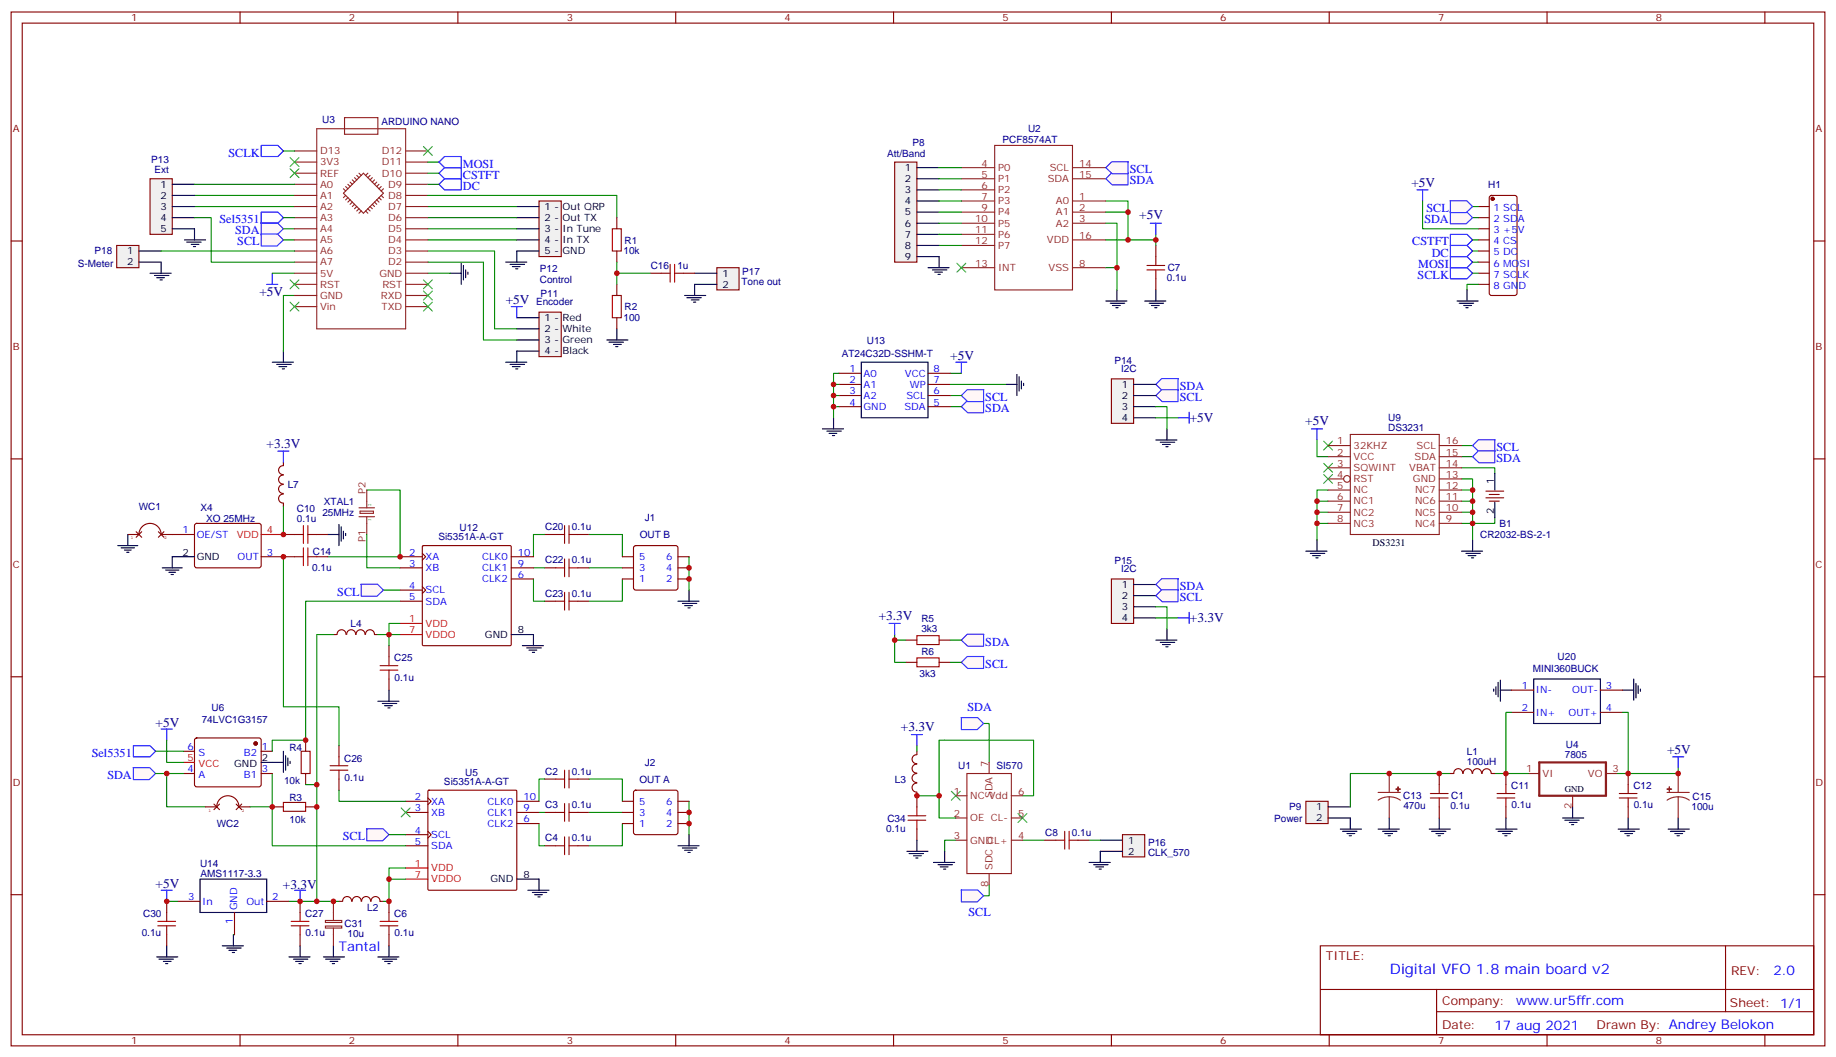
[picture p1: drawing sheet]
<svg xmlns="http://www.w3.org/2000/svg" width="583mm" height="335mm" viewBox="0 0 583 335" stroke-linecap="round" stroke-linejoin="round" font-family="sans-serif">
<g fill="none" stroke="#870000" stroke-width=".35">
<path d="M3.5 3.8h575.8v328.1h-575.8zM7.1 7.3h568.6v321.1h-568.6zM76.2 3.8v3.5M145.3 3.8v3.5M214.5 3.8v3.5M283.6 3.8v3.5M352.8 3.8v3.5M421.9 3.8v3.5M491.1 3.8v3.5M560.2 3.8v3.5M3.5 76.5h3.6M575.7 76.5h3.6"/>
<path d="M3.5 145.6h3.6M575.7 145.6h3.6M3.5 214.8h3.6M575.7 214.8h3.6M3.5 283.9h3.6M575.7 283.9h3.6M419.1 300.1h156.6v28.3h-156.6zM419.1 314h156.5M456 314v14.1M547.7 300.2v20.8M76.2 328.4v3.5M145.3 328.4v3.5"/>
<path d="M214.5 328.4v3.5M283.6 328.4v3.5M352.8 328.4v3.5M421.9 328.4v3.5M456 321h119.6M491.1 328.4v3.5M560.2 328.4v3.5"/>
</g>
<path d="M488.6 241.9h21.2v10.6h-21.2z" fill="none" stroke="#8c2424" stroke-width=".71"/>
<path d="M485.1 245.5h3.5M499.2 252.5v3.5M509.8 245.5h3.5" fill="none" stroke="#8c2424" stroke-width=".35"/>
<g fill="#fff7f7" stroke="#420aff" stroke-width=".35">
<path d="M82.8 70.7h5.3l1.9 1.9-2.1 1.9h-5z"/>
<path d="M82.8 74.3h5.3l1.9 1.8-2.1 2h-5z"/>
</g>
<path d="M90 72.6h3.5M90 76.1h3.5M171.1 257.8h1.8M172.9 247.2h-1.8v7.1M171.1 261.3v7.1h1.8" fill="none" stroke="#008700" stroke-width=".35"/>
<path d="M171.1 279v3.5M167.6 282.5h6.7M169 283.2h4.6M169.7 283.9h2.5M170.7 284.6h.7" fill="none" stroke="#000" stroke-width=".35"/>
<path d="M176.4 247.2h2.8M176.4 257.8h2.8M179.2 244.4v5.6M179.2 255v5.6M180.6 247.2h2.8M180.6 244.4v5.6M180.6 255v5.6M180.6 257.8h2.8M176.4 268.4h2.8M179.2 265.6v5.6M180.6 265.6v5.6M180.6 268.4h2.8" fill="none" stroke="#a10000" stroke-width=".35"/>
<path d="M172.9 247.2h3.5M172.9 257.8h3.5M183.4 247.2h3.6M183.4 257.8h3.6M172.9 268.4h3.5M183.4 268.4h3.6" fill="none" stroke="#870000" stroke-width=".35"/>
<g fill="none" stroke="#8c2424" stroke-width=".35">
<path d="M305.2 56.7h10.5M305.2 53.2h10.5M315.7 46.1h24.7v45.9h-24.7zM340.4 56.7h10.6M340.4 53.2h10.6M305.2 77.9h10.5M305.2 74.4h10.5M305.2 70.8h10.5M305.2 67.3h10.5M305.2 63.8h10.5M305.2 60.3h10.5M340.4 70.8h10.6"/>
<path d="M340.4 67.3h10.6M340.4 63.8h10.6M340.4 76.1h10.6M305.2 84.9h10.5M340.4 84.9h10.6"/>
</g>
<g fill="#fff7f7" stroke="#420aff" stroke-width=".35">
<path d="M351 56.7l1.9-1.8h5.3l-.1 3.8h-5.1z"/>
<path d="M352.9 51.3h5.3l-.1 3.8h-5.1l-2-1.9z"/>
</g>
<g fill="none" stroke="#000" stroke-width=".35">
<path d="M142.9 86.7h3.5M146.4 83.5v6.7M147.1 84.2v4.6M147.8 85.7v2.4M148.5 86.4v.7M351 95.5h6.7M352.4 96.2h4.6M353.1 96.9h2.5M354.2 97.6h.7M354.5 92v3.5M363.4 95.5h6.7M364.8 96.2h4.6"/>
<path d="M365.5 96.9h2.4M366.5 97.6h.7M366.9 92v3.5M86.4 114.9h6.7M87.8 115.6h4.6M88.5 116.3h2.5M89.6 117.1h.7M90 111.4v3.5"/>
</g>
<path d="M351 70.8h3.5v14.1h-3.5M351 63.8h7.1v3.5M351 67.3h7.1v8.8M366.9 74.4v1.7h-15.9M366.9 76.1v1.8M86.4 86.7h7.1M93.5 93.8h-3.5v17.6M135.8 86.7h7.1M354.5 84.9v7.1M187 247.2h10.6v7.1M187 257.8h10.6M197.6 261.3v7.1h-10.6" fill="none" stroke="#008700" stroke-width=".35"/>
<path d="M365.1 70.8h3.6M366.9 70.8v3.6M84.7 90.2h3.5M86.4 86.7v3.5" fill="none" stroke="#00f" stroke-width=".35"/>
<path d="M364.1 85.7h5.6M364.1 84.2h5.6M366.9 81.4v2.8M366.9 85.7v2.8" fill="none" stroke="#a10000" stroke-width=".35"/>
<path d="M366.9 77.9v3.5M366.9 88.5v3.5" fill="none" stroke="#870000" stroke-width=".35"/>
<path d="M284 51.4h7v31.8h-7z" fill="#f0f0f0" stroke="#870000" stroke-width=".35"/>
<g fill="none" stroke="#000" stroke-width=".35">
<path d="M291 53.2h7.1M291 56.7h7.1M291 60.3h7.1M291 63.8h7.1M291 67.3h7.1M291 70.8h7.1M291 74.4h7.1M291 77.9h7.1M291 81.4h7.1v3.5M294.6 84.9h6.7M296 85.7h4.6M296.7 86.4h2.5"/>
<path d="M297.7 87.1h.7M164 279h7.1"/>
</g>
<path d="M298.1 53.2h7.1M298.1 56.7h7.1M298.1 60.3h7.1M298.1 63.8h7.1M298.1 67.3h7.1M298.1 70.8h7.1M298.1 74.4h7.1M298.1 77.9h7.1" fill="none" stroke="#008700" stroke-width=".35"/>
<path d="M128.8 254.3h7M128.8 257.8h7M135.8 253.2l1.1 1.1-1.1 1M135.9 250.9l.3-.1h27.5l.3 .1v31.3l-.1 .3h-27.7l-.3-.2zM164 254.3h7.1M164 257.8h7.1M128.8 264.9h7M128.8 268.4h7M135.8 263.8l1.1 1.1-1.1 1M164 261.3h7.1" fill="none" stroke="#870000" stroke-width=".35"/>
<path d="M128.8 275.4h7M128.8 279h7" fill="none" stroke="#f00" stroke-width=".35"/>
<path d="M414.5 254.3h7.1v7h-7.1z" fill="#f0f0f0" stroke="#870000" stroke-width=".35"/>
<g fill="none" stroke="#000" stroke-width=".35">
<path d="M421.6 256h7M421.6 259.6h7v3.5M478 259.6v3.5M496 259.6h6.7M499.2 256v3.6M516.8 259.6v3.5M425.4 263.1h6.8M426.2 263.8h4.5M427.6 264.5h2.4M428.3 265.2h.7M474.8 263.1h6.7M475.5 263.8h4.6"/>
<path d="M477 264.5h2.4M477.7 265.2h.7M496.7 260.3h4.6M498.1 261h2.5M498.8 261.7h.7M513.6 263.1h6.7M514.3 263.8h4.6M515.8 264.5h2.4M516.5 265.2h.7"/>
</g>
<path d="M475.2 253.2h5.6M475.2 251.8h5.6M478 249v2.8M478 253.2v2.8M514 253.2h5.6M514 251.8h5.6M516.8 249v2.8M516.8 253.2v2.8" fill="none" stroke="#a10000" stroke-width=".35"/>
<path d="M478 245.5v3.5M478 256v3.6M516.8 245.5v3.5M516.8 256v3.6" fill="none" stroke="#870000" stroke-width=".35"/>
<path d="M474.5 245.5h10.6M513.3 245.5h19.4" fill="none" stroke="#008700" stroke-width=".35"/>
<path d="M530.9 240.2h3.6M532.7 240.2v3.5" fill="none" stroke="#00f" stroke-width=".35"/>
<path d="M171.1 99.1h7.1v14.1h-7.1z" fill="#f0f0f0" stroke="#870000" stroke-width=".35"/>
<g fill="none" stroke="#000" stroke-width=".35">
<path d="M58.6 76.1h6.7M59.3 76.8h4.6M60.7 77.5h2.4M61.4 78.2h.7M61.7 72.6v3.5M164 79.7v3.5M160.5 83.2h6.7M161.9 83.9h4.6M162.6 84.6h2.5M163.7 85.3h.7M160.5 114.9h6.7M161.9 115.6h4.6"/>
<path d="M162.6 116.3h2.5M163.7 117.1h.7M164 100.8h7.1M164 104.4h7.1M164 107.9h7.1M171.1 111.4h-7.1v3.5M366.9 139.6h6.7M370.4 136.1v3.5M368.3 140.3h4.6M369 141h2.5M370.1 141.7h.7M532.7 259.6v3.5"/>
<path d="M529.5 263.1h6.7M530.2 263.8h4.6M531.6 264.5h2.5M532.3 265.2h.7"/>
</g>
<path d="M162.3 97.3h3.5M164 97.3v3.5" fill="none" stroke="#00f" stroke-width=".35"/>
<path d="M61.7 65.5h31.8M61.7 62h31.8M135.8 79.7h21.2v24.7h7M135.8 76.1h28.2M135.8 72.6h28.2M135.8 69.1h28.2M135.8 65.5h28.2M135.8 83.2h17.7v24.7h10.5" fill="none" stroke="#008700" stroke-width=".35"/>
<g fill="#fff7f7" stroke="#420aff" stroke-width=".35">
<path d="M366.9 122l1.8-1.9h5.3l-.1 3.8h-5z"/>
<path d="M366.9 125.5l1.8-1.8h5.3l-.1 3.8h-5z"/>
</g>
<path d="M86.4 245.5v22.9h42.4M460.4 245.5h-31.8v10.5" fill="none" stroke="#008700" stroke-width=".35"/>
<g fill="none" stroke="#8c2424" stroke-width=".35">
<path d="M109.4 37.3h10.5v5.3h-10.5zM93.5 51.4h7M93.5 55h7M93.5 58.5h7M93.5 47.9h7M100.5 40.9h28.3v63.5h-28.3zM109 59.9l.7 .7M109.7 59.2l.7 .7M110.4 58.5l.7 .7M111.1 57.8l.7 .7M111.8 57.1l.7 .7M112.5 56.4l.7 .7"/>
<path d="M113.2 55.7l.7 .7M113.9 55l.8 .7M115.4 55l6.3 6.3-6.3 6.4-6.4-6.4zM116.8 55l-.7 .7M117.5 55.7l-.7 .7M118.2 56.4l-.7 .7M118.9 57.1l-.7 .7M119.6 57.8l-.7 .7M120.3 58.5l-.7 .7M121 59.2l-.7 .7M121.7 59.9l-.7 .7M128.8 51.4h7"/>
<path d="M128.8 55h7M128.8 58.5h7M128.8 47.9h7M93.5 62h7M93.5 65.5h7M93.5 69.1h7M93.5 72.6h7M93.5 76.1h7M93.5 79.7h7M109.7 62l-.7 .7M110.4 62.7l-.7 .7M111.1 63.4l-.7 .7"/>
<path d="M111.8 64.1l-.7 .7M112.5 64.8l-.7 .7M113.2 65.5l-.7 .8M113.9 66.3l-.7 .7M114.7 67l-.8 .7M116.1 67l.7 .7M116.8 66.3l.7 .7M117.5 65.5l.7 .8M118.2 64.8l.7 .7M118.9 64.1l.7 .7M119.6 63.4l.7 .7M120.3 62.7l.7 .7"/>
<path d="M121 62l.7 .7M128.8 62h7M128.8 65.5h7M128.8 69.1h7M128.8 72.6h7M128.8 76.1h7M128.8 79.7h7M93.5 83.2h7M93.5 86.7h7M93.5 90.2h7M93.5 93.8h7M93.5 97.3h7"/>
<path d="M128.8 83.2h7M128.8 86.7h7M128.8 90.2h7M128.8 93.8h7M128.8 97.3h7"/>
</g>
<g fill="none" stroke="#000" stroke-width=".35">
<path d="M370.4 199.6v3.5M366.9 203.1h6.7M368.3 203.8h4.6M369 204.5h2.5M370.1 205.2h.7M456.8 259.6v3.5M453.7 263.1h6.7M454.4 263.8h4.6M455.8 264.5h2.5M456.5 265.2h.7M119.9 303.7h6.7M121.4 304.4h4.5"/>
<path d="M122.1 305.1h2.4M123.1 305.8h.7M123.5 300.1v3.6"/>
</g>
<path d="M454 253.2h5.7M454 251.8h5.7M456.8 249v2.8M456.8 253.2v2.8M120.6 293.8h5.7M120.6 292.4h5.7M123.5 289.6v2.8M123.5 293.8v2.8" fill="none" stroke="#a10000" stroke-width=".35"/>
<path d="M456.8 245.5v3.5M456.8 256v3.6M464.3 245.4a1.41 1.41 0 0 0-1.4-1.5 1.41 1.41 0 0 0-1.4 1.5l-1.1 .1M464.5 245.4a1.41 1.41 0 0 1 1.4-1.5 1.41 1.41 0 0 1 1.4 1.5M467.5 245.4a1.41 1.41 0 0 1 1.4-1.5 1.41 1.41 0 0 1 1.4 1.5M470.5 245.4a1.41 1.41 0 0 1 1.4-1.5 1.41 1.41 0 0 1 1.4 1.5M473.4 245.5h1.1M123.5 286v3.6M123.5 296.6v3.5" fill="none" stroke="#870000" stroke-width=".35"/>
<path d="M352.8 120.2h7v14.1h-7z" fill="#f0f0f0" stroke="#870000" stroke-width=".35"/>
<path d="M359.8 122h7.1M359.8 125.5h7.1M359.8 129h7.1M359.8 132.6h7.1" fill="none" stroke="#000" stroke-width=".35"/>
<path d="M373.9 132.6h3.6M377.5 130.8v3.5" fill="none" stroke="#00f" stroke-width=".35"/>
<path d="M366.9 129h3.5v7.1M366.9 132.6h7" fill="none" stroke="#008700" stroke-width=".35"/>
<path d="M352.8 183.7h7v14.1h-7z" fill="#f0f0f0" stroke="#870000" stroke-width=".35"/>
<path d="M359.8 185.5h7.1M359.8 189h7.1M359.8 192.5h7.1M359.8 196.1h7.1" fill="none" stroke="#000" stroke-width=".35"/>
<path d="M135.8 62h60v7.1M366.9 192.5h3.5v7.1M366.9 196.1h7" fill="none" stroke="#008700" stroke-width=".35"/>
<path d="M171.1 63.8h7.1v17.6h-7.1z" fill="#f0f0f0" stroke="#870000" stroke-width=".35"/>
<path d="M164 65.5h7.1M164 69.1h7.1M164 72.6h7.1M164 76.1h7.1M164 79.7h7.1" fill="none" stroke="#000" stroke-width=".35"/>
<path d="M227.5 84.9h7.1v7.1h-7.1z" fill="#f0f0f0" stroke="#870000" stroke-width=".35"/>
<path d="M217.3 93.8h6.7M218 94.5h4.6M219.4 95.2h2.5M220.1 95.9h.7M220.5 86.7h7M227.5 90.2h-7v3.6M192.6 107.9h6.7M193.3 108.6h4.6M194.7 109.3h2.5M195.4 110h.7M195.8 104.4v3.5" fill="none" stroke="#000" stroke-width=".35"/>
<path d="M194.4 72.6h2.8v7.1h-2.8zM194.4 93.8h2.8v7h-2.8zM209.9 86.7h2.8M212.7 83.9v5.6M214.1 86.7h2.9M214.1 83.9v5.6" fill="none" stroke="#a10000" stroke-width=".35"/>
<path d="M195.8 69.1v3.5M195.8 79.7v3.5M195.8 90.2v3.6M206.4 86.7h3.5M217 86.7h3.5M195.8 100.8v3.6" fill="none" stroke="#870000" stroke-width=".35"/>
<path d="M195.8 83.2v7M195.8 86.7h10.6" fill="none" stroke="#008700" stroke-width=".35"/>
<path d="M37 77.9h7.1v7h-7.1z" fill="#f0f0f0" stroke="#870000" stroke-width=".35"/>
<path d="M44.1 79.7h7.1M44.1 83.2h7.1v3.5M47.6 86.7h6.7M49 87.4h4.6M49.7 88.1h2.5M50.8 88.8h.7" fill="none" stroke="#000" stroke-width=".35"/>
<path d="M51.2 79.7h42.3" fill="none" stroke="#008700" stroke-width=".35"/>
<path d="M47.6 56.7h7.1v17.7h-7.1z" fill="#f0f0f0" stroke="#870000" stroke-width=".35"/>
<path d="M54.7 58.5h7M54.7 62h7M54.7 65.5h7M54.7 69.1h7M54.7 72.6h7" fill="none" stroke="#000" stroke-width=".35"/>
<path d="M61.7 58.5h31.8M90 47.9h3.5M135.8 58.5h3.5M135.8 51.4h3.5M135.8 55h3.5" fill="none" stroke="#008700" stroke-width=".35"/>
<path d="M82.9 46.1h5.3l1.8 1.8-1.8 1.8h-5.3zM139.3 55l1.8-1.8h5.3v3.5h-5.3zM139.3 58.5l1.8-1.8h5.3v3.6h-5.3z" fill="none" stroke="#00f" stroke-width=".35"/>
<path d="M116.3 263h5.3l1.9 1.9-2.1 1.9h-5z" fill="#fff7f7" stroke="#420aff" stroke-width=".35"/>
<g fill="none" stroke="#870000" stroke-width=".35">
<path d="M127 176.7h7.1M134.1 175.6l1 1.1-1 1M134.1 173.3l.3-.2h27.5l.3 .2 .1 31.2-.2 .3-27.7 .1-.3-.2zM162.3 176.7h7M172.9 169.6h3.5M183.4 169.6h3.6M127 180.2h7.1M127 190.8h7.1M127 187.3h7.1M134.1 186.2l1 1.1-1 1M162.3 180.2h7M162.3 183.7h7"/>
<path d="M172.9 180.2h3.5M172.9 190.8h3.5M183.4 180.2h3.6M183.4 190.8h3.6M105.8 201.4h1.1M109.8 201.3a1.41 1.41 0 0 0-1.4-1.5 1.41 1.41 0 0 0-1.4 1.5M112.9 201.3a1.41 1.41 0 0 0-1.4-1.5 1.41 1.41 0 0 0-1.4 1.5M115.9 201.3a1.41 1.41 0 0 0-1.5-1.5 1.41 1.41 0 0 0-1.4 1.5M118.8 201.3a1.41 1.41 0 0 0-1.4-1.5 1.41 1.41 0 0 0-1.4 1.5M118.9 201.4h1M123.5 204.9v3.5M123.5 215.5v3.5"/>
<path d="M58.2 238.4h3.5M62 234.4l.4-.2h19.8l.5 .2 .2 .5-.1 14.4-.6 .4-20-.1-.5-.6v-14.1zM82.9 238.4h3.5M58.2 245.5h3.5M82.9 245.5h3.5M52.9 286v3.6M52.9 296.6v3.5M56.4 286h7.1M74.4 289.6v7M84.7 286h7M95.2 286v3.6M95.2 296.6v3.5"/>
<path d="M107.6 286h1.1M111.6 286a1.41 1.41 0 0 0-1.4-1.5 1.41 1.41 0 0 0-1.4 1.5M114.6 286a1.41 1.41 0 0 0-1.4-1.5 1.41 1.41 0 0 0-1.4 1.5M117.6 286a1.41 1.41 0 0 0-1.4-1.5 1.41 1.41 0 0 0-1.4 1.5M117.8 286a1.41 1.41 0 0 1 1.4-1.5 1.41 1.41 0 0 1 1.4 1.5h1.1"/>
</g>
<path d="M529.2 251.5h7M532.7 252.9l1.8 .2 1.7 .8M532.7 252.9l-1.9 .2-1.6 .8M532.7 245.5v6M532.7 252.9v6.7M103.3 292.1h5.2v.6h-5.2zM103.3 293.9h5.2v.6h-5.2zM105.8 286v6M105.8 294.5v5.6" fill="none" stroke="#8c2424" stroke-width=".35"/>
<g fill="#8c2424" stroke="#8c2424" stroke-width=".35">
<path d="M529.2 250.4h1.4z"/>
<path d="M529.9 249.7v1.4z"/>
</g>
<circle cx="81.1" cy="235.9" r=".53" fill="#870000" stroke="#870000" stroke-width=".35"/>
<g fill="none" stroke="#000" stroke-width=".35">
<path d="M123.5 219v3.5M162.3 201.4h7v3.5M165.8 204.9h6.7M167.2 205.6h4.6M167.9 206.3h2.5M169 207h.7M119.9 222.5h6.7M121.4 223.2h4.5M122.1 223.9h2.4M123.1 224.6h.7M82.9 241.9h3.5M63.5 279h21.2v10.6h-21.2z"/>
<path d="M74.1 296.6v3.5M49.7 303.7h6.7M50.4 304.4h4.6M51.9 305.1h2.4M52.6 305.8h.7M52.9 300.1v3.6M70.6 300.1h6.7M72 300.8h4.6M72.7 301.6h2.4M73.7 302.3h.7M91.7 303.7h6.7M93.1 304.4h4.6"/>
<path d="M93.8 305.1h2.5M94.9 305.8h.7M95.2 300.1v3.6M102.7 303.7h6.7M103.4 304.4h4.5M104.8 305.1h2.4M105.5 305.8h.7M105.8 300.1v3.6"/>
</g>
<path d="M127 197.8h7.1M127 201.4h7.1M58.2 241.9h3.5" fill="none" stroke="#f00" stroke-width=".35"/>
<g fill="none" stroke="#a10000" stroke-width=".35">
<path d="M176.4 169.6h2.8M179.2 166.8v5.6M179.2 177.4v5.6M180.6 169.6h2.8M180.6 166.8v5.6M180.6 177.4v5.6M176.4 180.2h2.8M176.4 190.8h2.8M179.2 188v5.6M180.6 188v5.6M180.6 180.2h2.8M180.6 190.8h2.8"/>
<path d="M120.6 212.7h5.7M120.6 211.2h5.7M123.5 208.4v2.8M123.5 212.7v2.8M50.1 293.8h5.6M50.1 292.4h5.6M52.9 289.6v2.8M52.9 293.8v2.8M92.4 293.8h5.7M92.4 292.4h5.7M95.2 289.6v2.8M95.2 293.8v2.8"/>
</g>
<path d="M172.9 169.6h-3.6v7.1M187 169.6h10.6v7.1M121.7 187.3h5.3M127 190.8h-30v44.1h-10.6v3.5M169.3 183.7v7.1h3.6M169.3 180.2h3.6M187 180.2h10.6M197.6 183.7v7.1h-10.6M74.1 296.6h.3M91.7 286h15.9" fill="none" stroke="#008700" stroke-width=".35"/>
<path d="M51.2 282.5h3.5M52.9 282.5v3.5" fill="none" stroke="#00f" stroke-width=".35"/>
<g fill="#fff7f7" stroke="#420aff" stroke-width=".35">
<path d="M114.6 185.4h5.3l1.8 1.9-2 1.9h-5z"/>
<path d="M42.2 243.6h5.3l1.9 1.9-2 1.9h-5.1z"/>
</g>
<path d="M261.1 136.1h6.7M262.5 136.8h4.6M263.2 137.5h2.4M264.2 138.2h.7M264.6 132.6v3.5M90 238.4v6.7M90.7 239.8v4.6M86.4 241.9h3.6M91.4 240.5v2.5M92.1 241.6v.7" fill="none" stroke="#000" stroke-width=".35"/>
<path d="M82.9 67.3h5.3l1.8 1.8-1.8 1.7h-5.3zM303.4 114.9h3.5M305.2 114.9v3.6M42.3 236.6h5.3l1.8 1.8-1.8 1.8h-5.3zM51.2 231.4h3.5M52.9 231.4v3.5M93.5 282.5h3.5M95.2 282.5v3.5" fill="none" stroke="#00f" stroke-width=".35"/>
<path d="M116.4 155.5h10.6v21.2h-22.9M90 176.7v47.6h17.6v12.3M105.8 201.4h-5.3v84.6M49.4 238.4h8.8M52.9 234.9v7h5.3M49.4 245.5h8.8M107.6 250.8v3.5h21.2M52.9 286h3.5" fill="none" stroke="#008700" stroke-width=".35"/>
<path d="M93.5 176.7h2.8M96.3 173.8v5.7M97.7 173.8v5.7M97.7 176.7h2.8M90 254.6h7v2.9h-7zM104.8 244.4h5.6M104.8 243h5.6M107.6 240.2v2.8M107.6 244.4v2.8" fill="none" stroke="#a10000" stroke-width=".35"/>
<path d="M90 176.7h3.5M100.5 176.7h3.6M107.6 236.6v3.6M86.4 256h3.6M97 256h3.5M107.6 247.2v3.6" fill="none" stroke="#870000" stroke-width=".35"/>
<g fill="#fff7f7" stroke="#420aff" stroke-width=".35">
<path d="M307 127.2h5.3l-.1 3.8h-5l-2-2z"/>
<path d="M305.2 125.5l1.8-1.8h5.3l-.1 3.8h-5z"/>
</g>
<g fill="none" stroke="#008700" stroke-width=".35">
<path d="M451.6 63.8v8.8h17.6M467.4 69.1h1.8M467.4 65.5h1.8M266.3 118.5h-1.7v14.1M301.6 118.5h3.6M264.6 125.5h1.7M264.6 129h1.7M264.6 122h1.7M301.6 125.5h3.6M301.6 129h3.6M301.6 122h17.7M218.7 176.7v10.6"/>
<path d="M127 201.4h-3.5v3.5M97 249h3.5M218.7 254.3v10.6M532.7 243.7v1.8M123.5 264.9h5.3M128.8 279h-5.3v7h-1.8"/>
</g>
<g fill="none" stroke="#870000" stroke-width=".35">
<path d="M469.2 65.5h3.5M469.2 69.1h3.5M469.2 72.6h3.5M469.2 76.1h3.5M469.2 79.7h3.5M473 62.2l.4-.2h7.4l.7 .4v30.7l-.4 .6-7.7 .1-.6-.5-.1-30.6zM469.2 83.2h3.5M469.2 86.7h3.5M469.2 90.2h3.5M266.3 118.5h7.1M294.6 118.5h7M266.3 122h7.1"/>
<path d="M266.3 125.5h7.1M266.3 129h7.1M294.6 122h7M294.6 125.5h7M294.6 129h7M89.9 150.8a1.41 1.41 0 0 0-1.5 1.4 1.41 1.41 0 0 0 1.5 1.4M89.9 153.8a1.41 1.41 0 0 0-1.5 1.4 1.41 1.41 0 0 0 1.5 1.4M89.9 156.8a1.41 1.41 0 0 0-1.5 1.4 1.41 1.41 0 0 0 1.5 1.4M89.9 147.8a1.41 1.41 0 0 0-1.5 1.4 1.41 1.41 0 0 0 1.5 1.4M90 146.7v1M90 159.7v1.1M90 169.6h3.5"/>
<path d="M100.5 169.6h3.6M197.6 176.7h3.5M201.3 173.3l.5-.2h12.7l.5 .2 .2 .5v12.7l-.2 .5-.5 .3h-12.7l-.5-.3-.2-.5v-12.7zM215.2 176.7h3.5M197.6 183.7h3.5M197.6 180.2h3.5M215.2 183.7h3.5M215.2 180.2h3.5M97 234.9v3.5M97 245.5v3.5M197.6 257.8h3.5M197.6 254.3h3.5"/>
<path d="M201.3 251l.5-.2h12.7l.5 .2 .2 .5v12.7l-.2 .5-.5 .2h-12.7l-.5-.3-.2-.4v-12.7zM215.2 257.8h3.5M215.2 254.3h3.5M197.6 261.3h3.5M215.2 261.3h3.5"/>
</g>
<g fill="none" stroke="#000" stroke-width=".35">
<path d="M273.4 114.9h21.2v17.7h-21.2zM322.8 118.8v6.7M323.5 119.5v4.6M319.3 122h3.5M324.2 120.9v2.5M324.9 121.6v.7M104.1 169.6h3.5M107.6 166.4v6.7M108.3 167.1v4.6M109 168.6v2.4M109.7 169.3v.7M215.2 190.8h6.7"/>
<path d="M216.6 191.5h4.6M217.3 192.2h2.5M218.4 192.9h.7M218.7 187.3v3.5M441 259.6v3.5M215.2 268.4h6.7M216.6 269.1h4.6M217.3 269.8h2.5M218.4 270.5h.7M218.7 264.9v3.5M437.4 263.1h6.7M438.9 263.8h4.5"/>
<path d="M439.6 264.5h2.4M440.6 265.2h.7"/>
</g>
<path d="M141.1 49.7h5.3v3.5h-5.3l-1.8-1.8zM449.8 60.3h3.5M451.6 60.3v3.5M460.4 77.9h5.3l1.7 1.8-1.7 1.7h-5.3zM460.4 74.4h5.3l1.7 1.7-1.7 1.8h-5.3zM460.4 81.4h5.3l1.7 1.8-1.7 1.7h-5.3zM460.4 84.9h5.3l1.7 1.8-1.7 1.8h-5.3zM88.2 143.2h3.5M90 143.2v3.5" fill="none" stroke="#00f" stroke-width=".35"/>
<g fill="none" stroke="#3c3" stroke-width=".35">
<path d="M92.1 53.6l2.8 2.8M92.1 50l2.8 2.8M94.9 53.6l-2.8 2.8M94.9 50l-2.8 2.8M134.4 46.5l2.8 2.8M137.2 46.5l-2.8 2.8M92.1 88.8l2.8 2.9M92.1 95.9l2.8 2.8M94.9 88.8l-2.8 2.9M94.9 95.9l-2.8 2.8M134.4 88.8l2.8 2.9M137.2 88.8l-2.8 2.9"/>
<path d="M303.7 83.5l2.9 2.9M306.6 83.5l-2.9 2.9"/>
</g>
<path d="M437.4 251.5h7.1M441 252.9l-1.9 .2-1.7 .8M441 252.9l1.8 .2 1.7 .8M441 245.5v6M441 252.9v6.7" fill="none" stroke="#8c2424" stroke-width=".35"/>
<g fill="#8c2424" stroke="#8c2424" stroke-width=".35">
<path d="M443.1 250.4h1.4z"/>
<path d="M443.8 249.7v1.4z"/>
</g>
<path d="M93.5 169.6h2.8M96.3 166.8v5.6M97.7 166.8v5.6M97.7 169.6h2.8M95.6 238.4h2.8v7.1h-2.8z" fill="none" stroke="#a10000" stroke-width=".35"/>
<circle cx="473.8" cy="63.1" r=".53" fill="#870000" stroke="#870000" stroke-width=".35"/>
<g fill="#fff7f7" stroke="#420aff" stroke-width=".35">
<path d="M460.3 67.2h5.3l1.8 1.9-2 1.9h-5z"/>
<path d="M460.3 63.7h5.3l1.8 1.8-2 2h-5z"/>
</g>
<path d="M467.4 79.7h1.8M467.4 76.1h1.8M467.4 86.7h1.8M467.4 83.2h1.8M469.2 90.2h-3.5v1.8M127 197.8h-3.5v3.6h-3.6M128.8 275.4h-5.3v3.6" fill="none" stroke="#008700" stroke-width=".35"/>
<path d="M462.5 95.5h6.7M463.2 96.2h4.6M464.6 96.9h2.5M465.3 97.6h.7M465.7 92v3.5M345.7 273.7h6.7M347.1 274.4h4.6M347.8 275.1h2.5M348.9 275.8h.7M349.2 270.2v3.5" fill="none" stroke="#000" stroke-width=".35"/>
<path d="M134.4 92.4l2.8 2.8M134.4 95.9l2.8 2.8M137.2 92.4l-2.8 2.8M137.2 95.9l-2.8 2.8M127.4 256.4l2.8 2.8M130.2 256.4l-2.8 2.8M302 251.1l2.8 2.8M304.8 251.1l-2.8 2.8M323.1 258.2l2.9 2.8M326 258.2l-2.9 2.8" fill="none" stroke="#3c3" stroke-width=".35"/>
<path d="M356.3 264.9h7.1v7h-7.1z" fill="#f0f0f0" stroke="#870000" stroke-width=".35"/>
<path d="M349.2 266.6h7.1M349.2 270.2h7.1" fill="none" stroke="#000" stroke-width=".35"/>
<path d="M312.2 229.6h1.8v12.3M291 252.5h7.1M314 280.7v3.6h-1.8" fill="none" stroke="#008700" stroke-width=".35"/>
<g fill="#fff7f7" stroke="#420aff" stroke-width=".35">
<path d="M305.1 227.7h5.3l1.8 1.9-2 1.9h-5z"/>
<path d="M305.1 282.4h5.3l1.8 1.9-2 1.9h-5z"/>
</g>
<path d="M291 236.6v1.8M324.6 252.5h3.5v-17.6h-30v24.7h5.3M303.4 266.6h-3.5v3.6M324.6 266.6h7M345.7 266.6h3.5" fill="none" stroke="#008700" stroke-width=".35"/>
<path d="M288.2 258.9h5.7M291 256v2.9M288.2 260.3h5.7M291 260.3v2.8M335.1 266.6h2.9M338 263.8v5.7M339.4 266.6h2.8M339.4 263.8v5.7" fill="none" stroke="#a10000" stroke-width=".35"/>
<path d="M291 239.5a1.41 1.41 0 0 0-1.5 1.4 1.41 1.41 0 0 0 1.5 1.4M291 238.4v1.1M291 242.5a1.41 1.41 0 0 0-1.5 1.4 1.41 1.41 0 0 0 1.5 1.4M291 245.5a1.41 1.41 0 0 0-1.5 1.4 1.41 1.41 0 0 0 1.5 1.4M291 248.5a1.41 1.41 0 0 0-1.5 1.4 1.41 1.41 0 0 0 1.5 1.4M291 251.5v4.5M291 263.1v3.5M331.6 266.6h3.5M342.2 266.6h3.5" fill="none" stroke="#870000" stroke-width=".35"/>
<path d="M287.9 270.2h6.7M288.6 270.9h4.6M290 271.6h2.5M290.7 272.3h.7M291 266.6v3.6M296.3 273.7h6.7M297.7 274.4h4.6M298.4 275.1h2.5M299.5 275.8h.7M299.9 270.2v3.5" fill="none" stroke="#000" stroke-width=".35"/>
<path d="M289.3 233.1h3.5M291 233.1v3.5" fill="none" stroke="#00f" stroke-width=".35"/>
<g fill="#fff7f7" stroke="#420aff" stroke-width=".35">
<path d="M305.2 203.1l1.8-1.8h5.3l-.1 3.8h-5z"/>
<path d="M305.2 210.2l1.8-1.9h5.3l-.1 3.8h-5z"/>
</g>
<path d="M291 201.7h7.1v2.8h-7.1zM291 208.8h7.1v2.8h-7.1z" fill="none" stroke="#a10000" stroke-width=".35"/>
<path d="M287.5 203.1h3.5M287.5 210.2h3.5M298.1 203.1h3.5M298.1 210.2h3.5" fill="none" stroke="#870000" stroke-width=".35"/>
<path d="M284 201.4v1.7h3.5M284 203.1v7.1h3.5M301.6 203.1h3.6M301.6 210.2h3.6" fill="none" stroke="#008700" stroke-width=".35"/>
<g fill="#fff7f7" stroke="#420aff" stroke-width=".35">
<path d="M366.9 185.5l1.8-1.9h5.3l-.1 3.8h-5z"/>
<path d="M366.9 189l1.8-1.8h5.3l-.1 3.8h-5z"/>
</g>
<path d="M416.3 136.1h3.5M418 136.1v3.5M282.2 197.8h3.6M284 197.8v3.6M373.9 196.1h3.6M377.5 194.3v3.5" fill="none" stroke="#00f" stroke-width=".35"/>
<g fill="none" stroke="#8c2424" stroke-width=".35">
<path d="M428.6 137.9h28.2v31.7h-28.2zM421.6 141.4h7M421.6 144.9h7M421.6 152h4.9M421.6 148.4h7M421.6 155.5h7M421.6 159h7M456.8 141.4h7.1M456.8 144.9h7.1M456.8 152h7.1M456.8 148.4h7.1M456.8 155.5h7.1"/>
<path d="M456.8 159h7.1M421.6 162.6h7M421.6 166.1h7M456.8 162.6h7.1M456.8 166.1h7.1M303.4 252.5h3.5M303.4 259.6h3.5M306.9 245.5h14.1v31.7h-14.1zM314 241.9v3.6M321 252.5h3.6M321 259.6h3.6M303.4 266.6h3.5"/>
<path d="M314 277.2v3.5M321 266.6h3.6"/>
<circle cx="427.6" cy="152" r="1.06"/>
</g>
<g fill="none" stroke="#008700" stroke-width=".35">
<path d="M61.7 69.1h5.3v14.1h26.5M90 69.1h3.5M418 139.6v5.3h3.6M418 159h3.6M421.6 155.5h-3.6v15.9M463.9 148.4h10.6v1.8M463.9 152h3.5v19.4M463.9 144.9h3.5M463.9 141.4h3.5M463.9 159h3.5M463.9 155.5h3.5M418 166.1h3.6"/>
<path d="M418 162.6h3.6M463.9 162.6h3.5M474.5 164.3v1.8h-10.6M479.8 226.1h-1.8v19.4M515.1 226.1h1.7v19.4M52.9 245.5v10.5h12.4M79.4 256h7"/>
</g>
<g fill="none" stroke="#000" stroke-width=".35">
<path d="M474.5 150.2v5.3M474.5 159.4v4.9M414.5 174.9h6.7M415.9 175.6h4.6M416.6 176.3h2.5M417.7 177h.7M418 171.4v3.5M463.9 174.9h6.7M465.3 175.6h4.6M466 176.3h2.5M467.1 177h.7M467.4 171.4v3.5"/>
<path d="M474.1 218.7v.7M474.8 217.9v2.5M475.5 216.5v4.6M476.2 219h3.6M476.2 215.8v6.7M486.8 215.5h21.2v14.1h-21.2zM515.1 219h3.5M518.6 215.5v6.7M519.3 216.9v4.6M520 217.6v2.5M520.7 218.7v.7"/>
</g>
<path d="M471.7 155.9h5.6M471.7 158h5.6M472.7 156.9h3.2M472.7 159h3.2M479.8 219h7M508 219h7.1M479.8 226.1h7M508 226.1h7.1" fill="none" stroke="#870000" stroke-width=".35"/>
<path d="M420.2 140l2.8 2.8M423 140l-2.8 2.8M420.2 150.6l2.8 2.8M420.2 147l2.8 2.9M423 150.6l-2.8 2.8M423 147l-2.8 2.9" fill="none" stroke="#3c3" stroke-width=".35"/>
<g fill="#fff7f7" stroke="#420aff" stroke-width=".35">
<path d="M467.4 141.4l1.9-1.9h5.3l-.1 3.8h-5z"/>
<path d="M467.4 144.9l1.9-1.8h5.3l-.1 3.8h-5z"/>
</g>
<path d="M40.6 169.6h3.5a3.5 3.5 0 0 1 3.5-3.5 3.5 3.5 0 0 1 3.6 3.5h3.5M43.2 168.7l1.8 1.8M45 168.7l-1.8 1.8M50.3 168.7l1.7 1.8M52 168.7l-1.7 1.8M65.3 256h3.5a3.5 3.5 0 0 1 3.5-3.5 3.5 3.5 0 0 1 3.5 3.5h3.6M67.9 255.2l1.8 1.7M69.7 255.2l-1.8 1.7M75 255.2l1.7 1.7M76.7 255.2l-1.7 1.7" fill="none" stroke="#850000" stroke-width=".35"/>
<path d="M37.4 173.1h6.3M38.5 173.8h4.2M39.5 174.6h2.1M40.2 175.3h.7M40.6 169.6v3.5M61.7 176.7h-7v3.5M51.5 180.2h6.4M52.6 180.9h4.2M53.6 181.6h2.1M54.3 182.3h.7" fill="none" stroke="#000" stroke-width=".35"/>
<path d="M54.7 169.6h7M62 166.3l.4-.2h20.1l.4 .7-.1 13-.6 .4-20-.1-.5-.6v-12.7zM82.9 176.7h7.1" fill="none" stroke="#870000" stroke-width=".35"/>
<path d="M82.9 169.6h7.1" fill="none" stroke="#f00" stroke-width=".35"/>
<path d="M116.4 155.5v5.6M113.9 161.1h5M113.9 164h5M114.3 162.2h4.2v.7h-4.2zM116.4 164v5.6" fill="none" stroke="#8c2424" stroke-width=".35"/>
<path d="M90 160.8v8.8M116.4 169.6v10.6h10.6" fill="none" stroke="#008700" stroke-width=".35"/>
<g fill="#c00">
<circle cx="52.9" cy="245.5" r=".88"/>
<circle cx="284" cy="203.1" r=".88"/>
<circle cx="291" cy="252.5" r=".88"/>
<circle cx="298.1" cy="252.5" r=".88"/>
<circle cx="100.5" cy="249" r=".88"/>
<circle cx="123.5" cy="279" r=".88"/>
<circle cx="218.7" cy="257.8" r=".88"/>
<circle cx="218.7" cy="261.3" r=".88"/>
<circle cx="123.5" cy="286" r=".88"/>
<circle cx="100.5" cy="256" r=".88"/>
<circle cx="441" cy="245.5" r=".88"/>
<circle cx="532.7" cy="245.5" r=".88"/>
<circle cx="95.3" cy="286" r=".88"/>
<circle cx="105.8" cy="286" r=".88"/>
<circle cx="366.9" cy="76.1" r=".88"/>
<circle cx="358.1" cy="67.3" r=".88"/>
<circle cx="358.1" cy="76.1" r=".88"/>
<circle cx="195.8" cy="86.7" r=".88"/>
<circle cx="456.8" cy="245.5" r=".88"/>
<circle cx="516.8" cy="245.5" r=".88"/>
<circle cx="478" cy="245.5" r=".88"/>
<circle cx="354.5" cy="84.9" r=".88"/>
<circle cx="100.5" cy="286" r=".88"/>
<circle cx="86.4" cy="256" r=".88"/>
<circle cx="52.9" cy="286" r=".88"/>
<circle cx="264.6" cy="122" r=".88"/>
<circle cx="264.6" cy="125.5" r=".88"/>
<circle cx="264.6" cy="129" r=".88"/>
<circle cx="97" cy="234.9" r=".88"/>
<circle cx="218.7" cy="183.7" r=".88"/>
<circle cx="218.7" cy="180.2" r=".88"/>
<circle cx="123.5" cy="201.4" r=".88"/>
<circle cx="467.4" cy="166.1" r=".88"/>
<circle cx="467.4" cy="162.6" r=".88"/>
<circle cx="467.4" cy="159" r=".88"/>
<circle cx="467.4" cy="155.5" r=".88"/>
<circle cx="418" cy="166.1" r=".88"/>
<circle cx="418" cy="162.6" r=".88"/>
<circle cx="418" cy="159" r=".88"/>
<circle cx="90" cy="176.7" r=".88"/>
<circle cx="127" cy="176.7" r=".88"/>
<circle cx="90" cy="169.6" r=".88"/>
</g>
<text font-size="4.6" fill="#00f" x="441.2" y="309.2">Digital VFO 1.8 main board v2</text>
<g font-size="4.2" fill="#000080">
<text x="448" y="59.5">+5V</text>
<text x="361.6" y="69.4">+5V</text>
<text x="82.3" y="93.8">+5V</text>
<text x="160.5" y="96.5">+5V</text>
<text x="301.6" y="114.2">+5V</text>
<text x="377.7" y="134">+5V</text>
<text x="414.3" y="135">+5V</text>
<text x="84.6" y="142.1">+3.3V</text>
<text x="278.9" y="196.8">+3.3V</text>
<text x="377.7" y="197.5">+3.3V</text>
<text x="49.4" y="230.6">+5V</text>
<text x="286" y="232.1">+3.3V</text>
<text x="529.2" y="239.4">+5V</text>
<text x="49.4" y="281.8">+5V</text>
<text x="89.8" y="282.1">+3.3V</text>
</g>
<g font-size="4.2" fill="#00f">
<text x="107.6" y="301.9">Tantal</text>
<text x="562.9" y="309.4">2.0</text>
<text x="481.3" y="319">www.ur5ffr.com</text>
<text x="474.4" y="326.8">17 aug 2021</text>
</g>
<g font-size="3.9" fill="#00f">
<text x="72.5" y="49.7">SCLK</text>
<text x="146.9" y="53.2">MOSI</text>
<text x="146.9" y="56.7">CSTFT</text>
<text x="358.6" y="58.5">SDA</text>
<text x="358.6" y="55">SCL</text>
<text x="146.9" y="60.3">DC</text>
<text x="69.7" y="70.8">Sel5351</text>
<text x="452.1" y="70.8">SDA</text>
<text x="452.8" y="67.3">SCL</text>
<text x="74.7" y="74.4">SDA</text>
<text x="75.3" y="77.9">SCL</text>
<text x="448.3" y="77.9">CSTFT</text>
<text x="454.5" y="81.4">DC</text>
<text x="450" y="88.5">SCLK</text>
<text x="450.2" y="84.9">MOSI</text>
<text x="374.5" y="123.8">SDA</text>
<text x="312.7" y="130.8">SDA</text>
<text x="312.7" y="127.3">SCL</text>
<text x="374.5" y="127.3">SCL</text>
<text x="475" y="143.2">SCL</text>
<text x="475" y="146.7">SDA</text>
<text x="107.1" y="189">SCL</text>
<text x="374.5" y="187.3">SDA</text>
<text x="374.5" y="190.8">SCL</text>
<text x="312.7" y="204.9">SDA</text>
<text x="312.7" y="211.9">SCL</text>
<text x="307.1" y="225.6">SDA</text>
<text x="29.1" y="240.2">Sel5351</text>
<text x="34.1" y="247.2">SDA</text>
<text x="108.8" y="266.6">SCL</text>
<text x="307.4" y="290.8">SCL</text>
</g>
<g font-size="3.9" fill="#800">
<text x="420.9" y="304.7">TITLE:</text>
<text x="549.5" y="309.4">REV:</text>
<text x="457.8" y="318.9">Company:</text>
<text x="549.1" y="319.5">Sheet: 1/1</text>
<text x="457.8" y="326.6">Date:</text>
<text x="506.8" y="326.7">Drawn By: Andrey Belokon</text>
</g>
<g font-size="3.2" fill="#800">
<text x="41.6" y="6.8">1</text>
<text x="110.8" y="6.8">2</text>
<text x="179.9" y="6.8">3</text>
<text x="249.1" y="6.8">4</text>
<text x="318.2" y="6.8">5</text>
<text x="387.3" y="6.8">6</text>
<text x="456.5" y="6.8">7</text>
<text x="525.6" y="6.8">8</text>
<text x="4.1" y="41.9">A</text>
<text x="576.3" y="41.9">A</text>
<text x="4.1" y="111.1">B</text>
<text x="576.3" y="111.1">B</text>
<text x="4.1" y="180.2">C</text>
<text x="576.3" y="180.2">C</text>
<text x="4.1" y="249.3">D</text>
<text x="576.3" y="249.3">D</text>
<text x="41.6" y="331.4">1</text>
<text x="110.8" y="331.4">2</text>
<text x="179.9" y="331.4">3</text>
<text x="249.1" y="331.4">4</text>
<text x="318.2" y="331.4">5</text>
<text x="387.3" y="331.4">6</text>
<text x="456.5" y="331.4">7</text>
<text x="525.6" y="331.4">8</text>
</g>
<g font-size="3.2" fill="#000080">
<text x="102.3" y="39">U3</text>
<text x="121.1" y="39.8">ARDUINO NANO</text>
<text x="326.3" y="41.9">U2</text>
<text x="289.7" y="46.4">P8</text>
<text x="318.2" y="45.4">PCF8574AT</text>
<text x="48" y="51.8">P13</text>
<text x="281.6" y="49.7">Att/Band</text>
<text x="49" y="55">Ext</text>
<text x="472.4" y="59.7">H1</text>
<text x="198.3" y="77.4">R1</text>
<text x="30" y="80.7">P18</text>
<text x="197.9" y="80.5">10k</text>
<text x="24.7" y="84.6">S-Meter</text>
<text x="171.3" y="89.7">Control</text>
<text x="171.3" y="86.2">P12</text>
<text x="206.6" y="85.3">C16</text>
<text x="215" y="85.3">1u</text>
<text x="235.6" y="87.4">P17</text>
<text x="370.4" y="89.3">0.1u</text>
<text x="370.7" y="86.1">C7</text>
<text x="171.6" y="94.3">P11</text>
<text x="235.4" y="90.6">Tone out</text>
<text x="170.1" y="96.8">Encoder</text>
<text x="197.9" y="101.7">100</text>
<text x="198.3" y="98.5">R2</text>
<text x="267.2" y="113.4">AT24C32D-SSHM-T</text>
<text x="275.2" y="109.1">U13</text>
<text x="353.7" y="115.5">P14</text>
<text x="355.9" y="117.9">I2C</text>
<text x="440.6" y="136.8">DS3231</text>
<text x="440.6" y="133.6">U9</text>
<text x="91.3" y="154.9">L7</text>
<text x="44.1" y="161.9">WC1</text>
<text x="102.8" y="160.2">XTAL1</text>
<text x="63.6" y="162">X4</text>
<text x="65.4" y="165.6">XO 25MHz</text>
<text x="94.2" y="165.7">0.1u</text>
<text x="94.2" y="162.5">C10</text>
<text x="102.3" y="163.7">25MHz</text>
<text x="204.6" y="165.5">J1</text>
<text x="476" y="167.2">B1</text>
<text x="139.2" y="171.4">Si5351A-A-GT</text>
<text x="145.9" y="168.6">U12</text>
<text x="173" y="168.2">C20</text>
<text x="181.5" y="168.2">0.1u</text>
<text x="203.1" y="170.8">OUT B</text>
<text x="469.8" y="170.8">CR2032-BS-2-1</text>
<text x="99.3" y="176.1">C14</text>
<text x="173" y="178.8">C22</text>
<text x="181.5" y="178.8">0.1u</text>
<text x="353.7" y="179">P15</text>
<text x="99.1" y="181.3">0.1u</text>
<text x="355.9" y="181.4">I2C</text>
<text x="173" y="189.4">C23</text>
<text x="181.5" y="189.4">0.1u</text>
<text x="292.5" y="197.5">R5</text>
<text x="111.3" y="199">L4</text>
<text x="292.5" y="200.7">3k3</text>
<text x="125.1" y="209.9">C25</text>
<text x="292.5" y="207.8">R6</text>
<text x="494.4" y="209.6">U20</text>
<text x="125.2" y="216">0.1u</text>
<text x="291.9" y="214.9">3k3</text>
<text x="486.6" y="213.1">MINI360BUCK</text>
<text x="67.2" y="225.5">U6</text>
<text x="64" y="229.4">74LVC1G3157</text>
<text x="91.9" y="238.2">R4</text>
<text x="465.6" y="239.7">L1</text>
<text x="497.1" y="237.3">U4</text>
<text x="109.3" y="241.7">C26</text>
<text x="173" y="245.8">C2</text>
<text x="181.5" y="245.8">0.1u</text>
<text x="204.6" y="243.1">J2</text>
<text x="304.2" y="243.9">U1</text>
<text x="316.3" y="244">SI570</text>
<text x="465.6" y="242.9">100uH</text>
<text x="496.7" y="240.5">7805</text>
<text x="90.1" y="248.8">10k</text>
<text x="109.4" y="247.7">0.1u</text>
<text x="140.9" y="249">Si5351A-A-GT</text>
<text x="147.6" y="246.2">U5</text>
<text x="202.9" y="248.4">OUT A</text>
<text x="284.1" y="248.4">L3</text>
<text x="479.7" y="250.5">C11</text>
<text x="518.5" y="250.5">C12</text>
<text x="91.9" y="254.1">R3</text>
<text x="173" y="256.4">C3</text>
<text x="181.5" y="256.4">0.1u</text>
<text x="409.2" y="257.1">P9</text>
<text x="445.4" y="253.7">C13</text>
<text x="445.5" y="256.9">470u</text>
<text x="460.4" y="256.9">0.1u</text>
<text x="460.6" y="253.7">C1</text>
<text x="479.8" y="256.5">0.1u</text>
<text x="518.6" y="256.5">0.1u</text>
<text x="536.9" y="256.9">100u</text>
<text x="537.3" y="253.8">C15</text>
<text x="68.8" y="262.5">WC2</text>
<text x="91.9" y="261.1">10k</text>
<text x="281.3" y="263.9">0.1u</text>
<text x="281.7" y="260.7">C34</text>
<text x="404.5" y="261">Power</text>
<text x="173" y="267">C4</text>
<text x="181.5" y="267">0.1u</text>
<text x="331.8" y="265.2">C8</text>
<text x="340.3" y="265.2">0.1u</text>
<text x="364.4" y="268.4">P16</text>
<text x="63.5" y="275.3">U14</text>
<text x="364.4" y="271.6">CLK_570</text>
<text x="63.6" y="278.5">AMS1117-3.3</text>
<text x="45.4" y="291">C30</text>
<text x="96.9" y="291">C27</text>
<text x="116.6" y="289">L2</text>
<text x="125.1" y="291">C6</text>
<text x="45" y="297.1">0.1u</text>
<text x="97" y="297.1">0.1u</text>
<text x="109.4" y="294.3">C31</text>
<text x="110.3" y="297.4">10u</text>
<text x="125.2" y="297.1">0.1u</text>
</g>
<g font-size="3.2" fill="#8d2323">
<text x="101.6" y="52.5">3V3</text>
<text x="101.6" y="49">D13</text>
<text x="121.2" y="52.5">D11</text>
<text x="121.2" y="49">D12</text>
<text x="311.6" y="52.8">4</text>
<text x="342.5" y="52.8">14</text>
<text x="101.6" y="59.5">A0</text>
<text x="101.6" y="56">REF</text>
<text x="121.2" y="56">D10</text>
<text x="123.2" y="59.5">D9</text>
<text x="311.6" y="59.9">6</text>
<text x="311.6" y="56.4">5</text>
<text x="316.8" y="57.8">P1</text>
<text x="316.8" y="54.3">P0</text>
<text x="332.6" y="57.8">SDA</text>
<text x="333.2" y="54.3">SCL</text>
<text x="342.5" y="56.4">15</text>
<text x="101.6" y="63.1">A1</text>
<text x="123.2" y="63.1">D8</text>
<text x="311.6" y="63.4">7</text>
<text x="316.8" y="64.8">P3</text>
<text x="316.8" y="61.3">P2</text>
<text x="335.2" y="64.8">A0</text>
<text x="342.5" y="63.4">1</text>
<text x="101.6" y="70.1">A3</text>
<text x="101.6" y="66.6">A2</text>
<text x="123.2" y="66.6">D7</text>
<text x="123.2" y="70.1">D6</text>
<text x="309.6" y="70.5">10</text>
<text x="311.6" y="67">9</text>
<text x="316.8" y="71.9">P5</text>
<text x="316.8" y="68.4">P4</text>
<text x="335.2" y="71.9">A2</text>
<text x="335.2" y="68.4">A1</text>
<text x="342.5" y="70.5">3</text>
<text x="342.5" y="67">2</text>
<text x="101.6" y="77.2">A5</text>
<text x="101.6" y="73.7">A4</text>
<text x="123.2" y="73.7">D5</text>
<text x="123.2" y="77.2">D4</text>
<text x="309.6" y="77.5">12</text>
<text x="309.6" y="74">11</text>
<text x="316.8" y="75.4">P6</text>
<text x="332.3" y="77.2">VDD</text>
<text x="342.5" y="75.8">16</text>
<text x="101.6" y="80.7">A6</text>
<text x="123.2" y="80.7">D3</text>
<text x="316.8" y="79">P7</text>
<text x="101.6" y="87.8">5V</text>
<text x="101.6" y="84.2">A7</text>
<text x="120.4" y="87.8">GND</text>
<text x="123.2" y="84.2">D2</text>
<text x="309.6" y="84.6">13</text>
<text x="316.8" y="86">INT</text>
<text x="332.9" y="86">VSS</text>
<text x="342.5" y="84.6">8</text>
<text x="101.6" y="94.8">GND</text>
<text x="101.6" y="91.3">RST</text>
<text x="120.9" y="94.8">RXD</text>
<text x="121.4" y="91.3">RST</text>
<text x="101.6" y="98.4">Vin</text>
<text x="121.1" y="98.4">TXD</text>
<text x="424.5" y="141">1</text>
<text x="429.7" y="142.5">32KHZ</text>
<text x="449.6" y="142.5">SCL</text>
<text x="459" y="141">16</text>
<text x="424.5" y="148.1">3</text>
<text x="424.5" y="144.6">2</text>
<text x="429.7" y="149.5">SQWINT</text>
<text x="429.7" y="146">VCC</text>
<text x="447.3" y="149.5">VBAT</text>
<text x="449" y="146">SDA</text>
<text x="459" y="144.6">15</text>
<text x="459" y="148.1">14</text>
<text x="424.5" y="151.6">4</text>
<text x="424.5" y="155.2">5</text>
<text x="429.7" y="153">RST</text>
<text x="448.5" y="153">GND</text>
<text x="459" y="151.6">13</text>
<text x="459" y="155.2">12</text>
<text x="116.1" y="156.9" transform="rotate(-90 116.1 156.9)">P2</text>
<text x="424.5" y="158.7">6</text>
<text x="429.7" y="156.6">NC</text>
<text x="429.7" y="160.1">NC1</text>
<text x="449.2" y="160.1">NC6</text>
<text x="449.2" y="156.6">NC7</text>
<text x="459" y="158.7">11</text>
<text x="424.5" y="162.2">7</text>
<text x="424.5" y="165.7">8</text>
<text x="429.7" y="163.6">NC2</text>
<text x="429.7" y="167.1">NC3</text>
<text x="449.2" y="167.1">NC4</text>
<text x="449.2" y="163.6">NC5</text>
<text x="459" y="165.7">9</text>
<text x="459" y="162.2">10</text>
<text x="116.1" y="172.1" transform="rotate(-90 116.1 172.1)">P1</text>
<text x="313.6" y="243.3" transform="rotate(-90 313.6 243.3)">7</text>
<text x="484.5" y="245.1">1</text>
<text x="511.9" y="245.1">3</text>
<text x="489.7" y="246.5">VI</text>
<text x="504" y="246.5">VO</text>
<text x="302.8" y="252.2">1</text>
<text x="308" y="253.6">NC Vdd</text>
<text x="315" y="253.3" transform="rotate(-90 315 253.3)">SDA</text>
<text x="323.1" y="252.2">6</text>
<text x="498.8" y="256.7" transform="rotate(-90 498.8 256.7)">2</text>
<text x="302.8" y="259.2">2</text>
<text x="308" y="260.6">OE CL-</text>
<text x="323.1" y="259.2">5</text>
<text x="302.8" y="266.3">3</text>
<text x="308" y="267.7">GND</text>
<text x="313.4" y="267.7">CL+</text>
<text x="323.1" y="266.3">4</text>
<text x="313.6" y="281.3" transform="rotate(-90 313.6 281.3)">8</text>
<text x="315" y="276.2" transform="rotate(-90 315 276.2)">SDC</text>
</g>
<g font-size="3.2">
<text x="50.9" y="59.5">1</text>
<text x="287.3" y="54.3">1</text>
<text x="287.3" y="57.8">2</text>
<text x="50.9" y="63.1">2</text>
<text x="287.3" y="61.3">3</text>
<text x="287.3" y="64.8">4</text>
<text x="50.9" y="66.6">3</text>
<text x="50.9" y="70.1">4</text>
<text x="172.9" y="66.6">1 - Out QRP</text>
<text x="172.9" y="70.1">2 - Out TX</text>
<text x="287.3" y="68.4">5</text>
<text x="287.3" y="71.9">6</text>
<text x="50.9" y="73.7">5</text>
<text x="172.9" y="73.7">3 - In Tune</text>
<text x="172.9" y="77.2">4 - In TX</text>
<text x="287.3" y="75.4">7</text>
<text x="40.3" y="80.7">1</text>
<text x="172.9" y="80.7">5 - GND</text>
<text x="287.3" y="79">8</text>
<text x="287.3" y="82.5">9</text>
<text x="40.3" y="84.2">2</text>
<text x="229.3" y="87.8">1</text>
<text x="229.3" y="91.3">2</text>
<text x="172.9" y="101.9">1 - Red</text>
<text x="172.9" y="105.4">2 - White</text>
<text x="172.9" y="108.9">3 - Green</text>
<text x="172.9" y="112.5">4 - Black</text>
<text x="356.1" y="123">1</text>
<text x="356.1" y="126.6">2</text>
<text x="356.1" y="130.1">3</text>
<text x="356.1" y="133.6">4</text>
<text x="474.1" y="153.7" transform="rotate(-90 474.1 153.7)">1</text>
<text x="474.1" y="163.2" transform="rotate(-90 474.1 163.2)">2</text>
<text x="435.7" y="173.1">DS3231</text>
<text x="58" y="176.3">2</text>
<text x="62.4" y="177.7">GND</text>
<text x="356.1" y="186.5">1</text>
<text x="356.1" y="190.1">2</text>
<text x="356.1" y="193.6">3</text>
<text x="356.1" y="197.1">4</text>
<text x="153.9" y="202.4">GND</text>
<text x="164.4" y="201">8</text>
<text x="74.3" y="243.3">GND</text>
<text x="83.1" y="241.6">2</text>
<text x="417.8" y="257.1">1</text>
<text x="417.8" y="260.6">2</text>
<text x="358.1" y="267.7">1</text>
<text x="358.1" y="271.2">2</text>
<text x="155.7" y="280">GND</text>
<text x="166.2" y="278.6">8</text>
</g>
<g font-size="3.2" fill="#00f">
<text x="474" y="67">1 SCL</text>
<text x="474" y="70.5">2 SDA</text>
<text x="474" y="74">3 +5V</text>
<text x="474" y="77.5">4 CS</text>
<text x="474" y="81.1">5 DC</text>
<text x="474" y="84.6">6 MOSI</text>
<text x="474" y="88.1">7 SCLK</text>
<text x="474" y="91.7">8 GND</text>
<text x="269.6" y="118.1">1</text>
<text x="274.1" y="119.5">A0</text>
<text x="287.3" y="119.5">VCC</text>
<text x="296.3" y="118.1">8</text>
<text x="269.6" y="121.6">2</text>
<text x="269.6" y="125.2">3</text>
<text x="274.1" y="123">A1</text>
<text x="288.8" y="123">WP</text>
<text x="296.3" y="125.2">6</text>
<text x="296.3" y="121.6">7</text>
<text x="269.6" y="128.7">4</text>
<text x="274.1" y="126.6">A2</text>
<text x="274.1" y="130.1">GND</text>
<text x="287.1" y="130.1">SDA</text>
<text x="287.7" y="126.6">SCL</text>
<text x="296.3" y="128.7">5</text>
<text x="58" y="169.3">1</text>
<text x="62.4" y="170.7">OE/ST</text>
<text x="75.4" y="177.7">OUT</text>
<text x="84.7" y="176.3">3</text>
<text x="129.9" y="176.3">2</text>
<text x="129.9" y="179.8">3</text>
<text x="135.1" y="177.7">XA</text>
<text x="153" y="177.7">CLK0</text>
<text x="164.4" y="179.8">9</text>
<text x="164.4" y="176.3">10</text>
<text x="202.8" y="177.7">5</text>
<text x="211.4" y="177.7">6</text>
<text x="135.1" y="181.3">XB</text>
<text x="153" y="184.8">CLK2</text>
<text x="153" y="181.3">CLK1</text>
<text x="164.4" y="183.4">6</text>
<text x="202.8" y="184.8">1</text>
<text x="202.8" y="181.3">3</text>
<text x="211.4" y="184.8">2</text>
<text x="211.4" y="181.3">4</text>
<text x="129.9" y="186.9">4</text>
<text x="129.9" y="190.4">5</text>
<text x="135.1" y="188.3">SCL</text>
<text x="135.1" y="191.8">SDA</text>
<text x="483.1" y="218.7">1</text>
<text x="487.5" y="220.1">IN-</text>
<text x="499.1" y="220.1">OUT-</text>
<text x="509.8" y="218.7">3</text>
<text x="483.1" y="225.7">2</text>
<text x="487.5" y="227.1">IN+</text>
<text x="497.9" y="227.1">OUT+</text>
<text x="509.8" y="225.7">4</text>
<text x="59.5" y="238.1">6</text>
<text x="63" y="239.8">S</text>
<text x="77.4" y="239.8">B2</text>
<text x="83.1" y="238.1">1</text>
<text x="59.5" y="245.1">4</text>
<text x="83.1" y="245.1">3</text>
<text x="63" y="246.9">A</text>
<text x="77.4" y="246.9">B1</text>
<text x="131.7" y="253.9">2</text>
<text x="131.7" y="257.5">3</text>
<text x="136.9" y="255.3">XA</text>
<text x="154.8" y="255.3">CLK0</text>
<text x="166.2" y="257.5">9</text>
<text x="166.2" y="253.9">10</text>
<text x="202.8" y="255.3">5</text>
<text x="211.4" y="255.3">6</text>
<text x="136.9" y="258.9">XB</text>
<text x="154.8" y="262.4">CLK2</text>
<text x="154.8" y="258.9">CLK1</text>
<text x="166.2" y="261">6</text>
<text x="202.8" y="262.4">1</text>
<text x="202.8" y="258.9">3</text>
<text x="211.4" y="262.4">2</text>
<text x="211.4" y="258.9">4</text>
<text x="131.7" y="264.5">4</text>
<text x="131.7" y="268">5</text>
<text x="136.9" y="265.9">SCL</text>
<text x="136.9" y="269.5">SDA</text>
<text x="59.7" y="285.7">3</text>
<text x="64.2" y="287.1">In</text>
<text x="78.2" y="287.1">Out</text>
<text x="86.4" y="285.7">2</text>
<text x="73.9" y="293.3" transform="rotate(-90 73.9 293.3)">1</text>
<text x="75.3" y="288.9" transform="rotate(-90 75.3 288.9)">GND</text>
</g>
<g font-size="3.2" fill="#f00">
<text x="75.1" y="170.7">VDD</text>
<text x="84.7" y="169.3">4</text>
<text x="129.9" y="197.5">1</text>
<text x="129.9" y="201">7</text>
<text x="135.1" y="198.9">VDD</text>
<text x="135.1" y="202.4">VDDO</text>
<text x="59.5" y="241.6">5</text>
<text x="63" y="243.3">VCC</text>
<text x="131.7" y="275.1">1</text>
<text x="131.7" y="278.6">7</text>
<text x="136.9" y="276.5">VDD</text>
<text x="136.9" y="280">VDDO</text>
</g>
<text font-size="2.8" x="496.7" y="251.5">GND</text>
<g font-size="1.4" fill="#238d23">
<text x="117.8" y="160.4" transform="rotate(-90 117.8 160.4)">2</text>
<text x="117.8" y="165.4" transform="rotate(-90 117.8 165.4)">1</text>
</g>
<g font-size="1.4" fill="#840000">
<text x="41.5" y="171.1">1</text>
<text x="52.1" y="171.1">2</text>
<text x="66.2" y="257.5">1</text>
<text x="76.8" y="257.5">2</text>
</g>
</svg>
